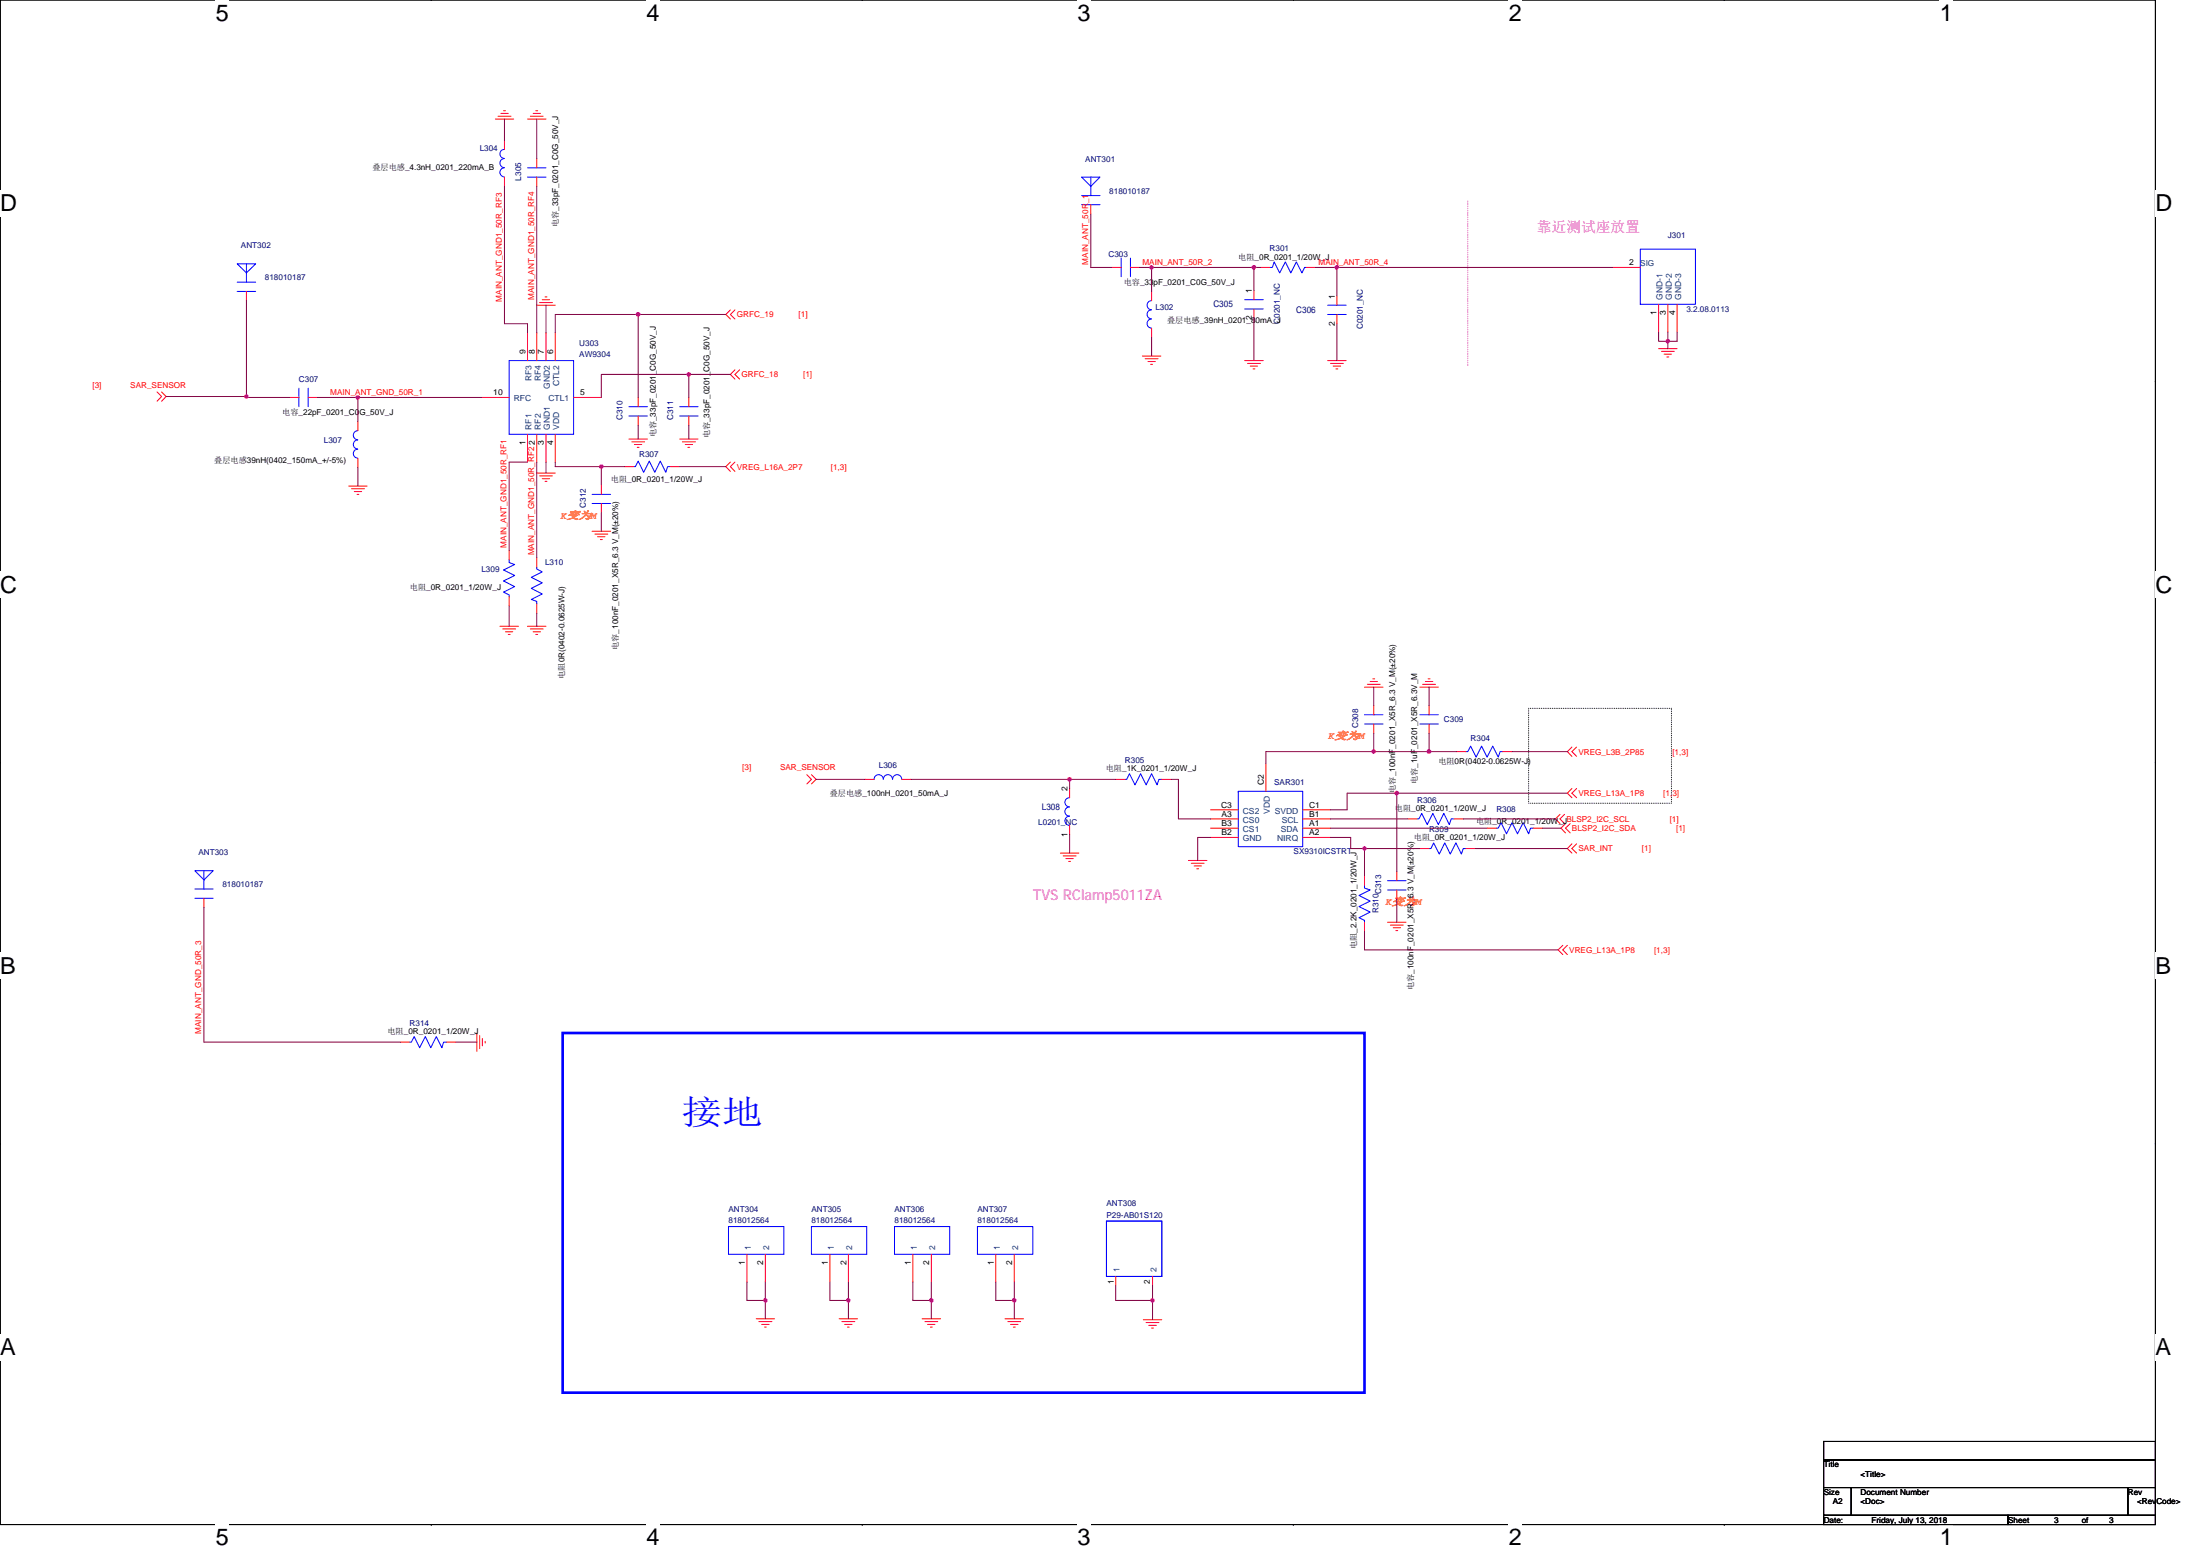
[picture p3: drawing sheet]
<svg xmlns="http://www.w3.org/2000/svg" width="297mm" height="210mm" viewBox="0 0 297 210" stroke-linecap="round" stroke-linejoin="round" font-family="sans-serif">
<path d="M0 0h291v205.7h-291z" fill="none" stroke="#000" stroke-width=".14"/>
<g fill="#fff">
<path d="M29.1 0h1.8v3.5h-1.8z"/>
<path d="M29.1 205.7h1.8v3.6h-1.8z"/>
</g>
<path d="M58.2 0h.1M58.2 205.7h.1" fill="none" stroke="#000" stroke-width=".14"/>
<g fill="#fff">
<path d="M87.3 0h1.8v3.5h-1.8z"/>
<path d="M87.3 205.7h1.8v3.6h-1.8z"/>
</g>
<path d="M116.4 0h.1M116.4 205.7h.1" fill="none" stroke="#000" stroke-width=".14"/>
<g fill="#fff">
<path d="M145.5 0h1.8v3.5h-1.8z"/>
<path d="M145.5 205.7h1.8v3.6h-1.8z"/>
</g>
<path d="M174.6 0h.1M174.6 205.7h.1" fill="none" stroke="#000" stroke-width=".14"/>
<g fill="#fff">
<path d="M203.7 0h1.8v3.5h-1.8z"/>
<path d="M203.7 205.7h1.8v3.6h-1.8z"/>
</g>
<path d="M232.8 0h.1M232.8 205.7h.1" fill="none" stroke="#000" stroke-width=".14"/>
<g fill="#fff">
<path d="M261.9 0h1.7v3.5h-1.7z"/>
<path d="M261.9 205.7h1.7v3.6h-1.7z"/>
<path d="M0 25.7h2.3v3.5h-2.3z"/>
<path d="M291 25.7h2.3v3.5h-2.3z"/>
<path d="M0 77.2h2.3v3.5h-2.3z"/>
<path d="M291 77.2h2.3v3.5h-2.3z"/>
</g>
<path d="M0 51.4h.1M291 51.4h.1" fill="none" stroke="#000" stroke-width=".14"/>
<g fill="#fff">
<path d="M0 128.6h2.1v3.5h-2.1z"/>
<path d="M291 128.6h2.1v3.5h-2.1z"/>
</g>
<path d="M0 102.9h.1M291 102.9h.1" fill="none" stroke="#000" stroke-width=".14"/>
<g fill="#fff">
<path d="M0 180h2.2v3.5h-2.2z"/>
<path d="M291 180h2.1v3.5h-2.1z"/>
</g>
<path d="M206.4 95.6h19.3v12.8h-19.3zM0 154.3h.1M291 154.3h.1M246.2 194.5h44.8v2.5h-44.8zM246.2 197h44.8v3.7h-44.8zM246.2 200.7h3.8v3.8h-3.8zM246.2 204.5h24.9v1.2h-24.9zM250 200.7h37.3v3.8h-37.3zM271.1 204.5h19.9v1.2h-19.9zM287.3 200.7h3.7v3.8h-3.7z" fill="none" stroke="#000" stroke-width=".14"/>
<path d="M198.2 27.1v22.2M198.2 49.3h.1" fill="none" stroke="#f0f" stroke-width=".14"/>
<path d="M76 139.4h108.2v48.5h-108.2z" fill="none" stroke="#00f" stroke-width=".36"/>
<g fill="none" stroke="#f00" stroke-width=".14">
<path d="M66.9 16.1h2.5M67.2 15.7h1.8M67.6 15.3h1M68 14.9h.2M68.1 18.9v1.3M71.2 16.1h2.5M71.6 15.7h1.7M72 15.3h1M72.3 14.9h.3M33.3 39.3v1.3M68.1 23.9v1.2M72.5 21.4v1.2"/>
<path d="M72.5 23.9v1.2M147.3 27.6v1.3M150.1 36.1h1.3M152.6 36.1h1.3M155.5 39.3v1.3M169.3 39.2v1.2M170.2 36.1h1.2M176.4 36.1h1.2M180.5 39.9v1.3M217.7 36.1h3.8M21.2 52.9l.6 .6-.6 .6M21.8 52.9l.6 .6-.6 .6"/>
<path d="M39.1 53.6h1.3M41.6 53.6h1.3M48.3 56.9v1.2M65 53.6h3.7M71.2 58.6v3.8M71.2 44.9v3.8M72.5 58.6v3.8M72.5 44.9v3.8M72.5 41.2h2.5M72.9 40.8h1.7M73.2 40.4h1M73.6 40.1h.2"/>
<path d="M73.7 58.6v3.8M73.7 44.9v3.8M75 58.6v3.8M75 44.9v3.8M77.4 53.6h3.8M84.9 59.2h2.5M85.3 59.6h1.7M85.7 60h1M86.2 53.6v1.3M86.2 56.1v1.3M91.8 59.2h2.5M92.1 59.6h1.8"/>
<path d="M92.5 60h1M93 53.6v1.3M93 56.1v1.3M98.6 41.8l-.6 .6 .6 .7M99.2 41.8l-.6 .6 .6 .7M99.2 49.9l-.6 .6 .6 .7M99.9 49.9l-.7 .6 .7 .7M154.2 48h2.5M154.6 48.4h1.8M155 48.8h1M155.4 49.2h.2M155.5 44.3v1.3"/>
<path d="M168.1 48.7h2.5M168.4 49h1.8M168.8 49.4h1M169.2 49.8h.2M169.3 41.7v1.2M179.3 48.7h2.5M179.6 49h1.8M180 49.4h1M180.4 49.8h.2M180.5 42.4v1.3M223.9 41.1v3.7M223.9 47.1h2.5"/>
<path d="M224.3 47.4h1.8M224.7 47.8h1M225.1 48.2h.2M225.2 41.1v3.7M226.4 41.1v3.7M47.1 65.6h2.5M47.5 66h1.7M47.8 66.3h1M48.2 66.7h.2M48.3 61.8v1.3M68.7 74.3v1.2M72.5 75.3v1.2"/>
<path d="M72.5 63.8h2.5M72.9 64.2h1.7M73.2 64.6h1M73.6 65h.2M79.9 71.7h2.5M80.3 72.1h1.8M80.7 72.4h1M81.1 72.8h.2M81.2 65.5v1.2M81.2 67.9v1.3M84.3 63h1.3M86 60.4h.3"/>
<path d="M90.5 63h1.3M92.9 60.4h.2M98.6 62.4l-.6 .6 .6 .6M99.2 62.4l-.6 .6 .6 .6M67.5 84.5h2.5M67.9 84.9h1.7M68.2 85.3h1M68.6 85.6h.3M68.7 80.5v1.3M71.2 84.5h2.5M71.6 84.9h1.7M72 85.3h1"/>
<path d="M72.3 85.6h.3M72.5 81.5v1.3M184.2 92.7h2.5M184.6 92.4h1.7M185 92h1M185.4 91.6h.2M185.5 95.2v1.3M185.5 97.7v1.3M191.7 92.7h2.5M192.1 92.4h1.7M192.4 92h1.1M192.8 91.6h.3"/>
<path d="M193 95.2v1.3M193 97.7v1.3M108.9 104.5l.7 .7-.7 .6M109.6 104.5l.6 .7-.6 .6M116.8 105.2h1.2M121.8 105.2h1.2M143.2 115.1h2.5M143.5 115.5h1.8M143.9 115.9h1M144.3 116.2h.2M144.4 111.4v1.2M144.4 106.4v1.3"/>
<path d="M150.6 105.2h1.3M156.9 105.2h1.2M160.5 116.1h2.5M160.8 116.5h1.8M161.2 116.9h1M161.6 117.2h.2M163.4 109.3h3.8M163.4 111.8h3.8M163.4 110.5h3.8M163.4 113h3.8M170.9 103.1v3.7M175.9 109.3h3.7"/>
<path d="M175.9 113h3.7M175.9 111.8h3.7M175.9 110.5h3.7M184.2 118.2v1.3M188.6 117.6v1.3M190.1 110.5h1.2M191.7 114.5h1.3M196.3 110.5h1.3M196.7 101.4h1.2M197.9 114.5h1.3M200.8 111.8h1.2M202.9 101.4h1.2"/>
<path d="M207 111.8h1.3M210.6 109.9l-.6 .6 .6 .6M211.2 109.9l-.6 .6 .6 .6M211.4 111.1l-.6 .7 .6 .6M212 111.1l-.6 .7 .6 .6M212.2 100.8l-.6 .6 .6 .7M212.2 106.4l-.6 .6 .6 .7M212.2 113.9l-.6 .6 .6 .6M212.9 100.8l-.7 .6 .7 .7M212.9 106.4l-.7 .6 .7 .7M212.9 113.9l-.7 .6 .7 .6M27.5 121.2v1.3"/>
<path d="M64.4 139.4v2.5M64.8 139.8v1.7M184.2 124.5v1.2M187.3 124.5h2.5M187.7 124.8h1.8M188.1 125.2h1M188.5 125.6h.2M188.6 120.1v1.2M211 127.6l-.6 .6 .6 .6M211.6 127.6l-.6 .6 .6 .6M54.1 140.6h1.2M60.3 140.6h1.2"/>
<path d="M65.1 140.1v1M65.5 140.5v.3M100.9 169.3v3.7M102.1 178h2.5M102.5 178.4h1.7M102.8 178.7h1M103.2 179.1h.3M103.3 169.3v3.7M112.1 169.3v3.7M113.3 178h2.5M113.7 178.4h1.7M114 178.7h1"/>
<path d="M114.4 179.1h.3M114.6 169.3v3.7M123.3 169.3v3.7M124.5 178h2.5M124.9 178.4h1.7M125.2 178.7h1M125.6 179.1h.3M125.7 169.3v3.7M134.4 169.3v3.7M135.7 178h2.5M136.1 178.4h1.7M136.4 178.7h1.1"/>
<path d="M136.8 179.1h.3M136.9 169.3v3.7M150.6 172.3v1.2M154.4 178.1h2.5M154.7 178.5h1.8M155.1 178.9h1M155.5 179.2h.2M155.6 172.3v1.2"/>
</g>
<g fill="none" stroke="#00f" stroke-width=".14">
<path d="M32 35.6h2.5l-1.2 1.2zM32 38.1h2.5M32 39.3h2.5M33.3 39.3h.1M33.3 35.6v1.2M33.3 36.8v1.3M68.1 22.6a.61 .61 0 0 0-.6 .7 .61 .61 0 0 0 .6 .6M68.1 21.4a.61 .61 0 0 0-.6 .6 .61 .61 0 0 0 .6 .6M68.1 20.2a.6 .6 0 0 0-.6 .6 .6 .6 0 0 0 .6 .6M68.1 20.2h.1M68.1 23.9h.1M71.2 22.6h2.5"/>
<path d="M71.2 23.9h2.5M72.5 22.6h.1M72.5 23.9h.1M146 23.9h2.5l-1.2 1.2zM146 26.4h2.5M146 27.6h2.5M147.3 27.6h.1M147.3 23.9v1.2M147.3 25.1v1.3M151.4 36.1h.1M151.4 34.8v2.5M152.6 34.8v2.5"/>
<path d="M152.6 36.1h.1M171.4 36.1h.1M171.4 36.1h.4l.2-.8 .8 1.5 .7-1.5 .8 1.5 .7-1.5 .8 1.5 .3-.7h.3M176.4 36.1h.1M221.5 36.1h.1M221.5 33.6h7.4v7.5h-7.4zM223.9 38.6h.1M226.4 38.6h.1M40.4 52.4v2.5M40.4 53.6h.1M41.6 53.6h.1M41.6 52.4v2.5"/>
<path d="M48.3 59.4a.61 .61 0 0 0-.6 .6 .61 .61 0 0 0 .6 .6M48.3 58.1a.61 .61 0 0 0-.6 .6 .61 .61 0 0 0 .6 .7M48.3 58.1h.1M68.7 48.7h8.7v9.9h-8.7zM84.9 54.9h2.5M84.9 56.1h2.5M86.2 54.9h.1M86.2 56.1h.1M91.8 54.9h2.5M91.8 56.1h2.5M93 54.9h.1M93 56.1h.1"/>
<path d="M155.5 41.8a.61 .61 0 0 0-.6 .6 .61 .61 0 0 0 .6 .7 .61 .61 0 0 0-.6 .6 .61 .61 0 0 0 .6 .6M155.5 40.6a.61 .61 0 0 0-.6 .6 .61 .61 0 0 0 .6 .6M155.5 40.6h.1M155.5 44.3h.1M168.1 40.4h2.5M168.1 41.7h2.5M169.3 40.4h.1M169.3 41.7h.1M179.3 41.2h2.5M179.3 42.4h2.5M180.5 41.2h.1M180.5 42.4h.1"/>
<path d="M48.3 60.6a.6 .6 0 0 0-.6 .6 .6 .6 0 0 0 .6 .6M48.3 61.8h.1M68.7 75.5h.1M68.7 75.5v.4l.8 .3-1.5 .7 1.5 .8-1.5 .7 1.5 .8-1.5 .7 .7 .4v.2M72.5 76.5h.1M72.5 76.5v.3l.7 .4-1.5 .7 1.5 .8-1.5 .7 1.5 .8-1.5 .7 .8 .3v.3M79.9 66.7h2.5M79.9 67.9h2.5M81.2 66.7h.1M81.2 67.9h.1M85.6 63h.1M85.6 63h.2l.4-.8 .7 1.5 .8-1.5 .7 1.5 .8-1.5 .7 1.5 .2-.7h.4"/>
<path d="M90.5 63h.1M68.7 80.5h.1M72.5 81.5h.1M184.2 96.5h2.5M184.2 97.7h2.5M185.5 96.5h.1M185.5 97.7h.1M191.7 96.5h2.5M191.7 97.7h2.5M193 96.5h.1M193 97.7h.1M26.3 117.5h2.5l-1.3 1.2z"/>
<path d="M26.3 120h2.5M27.5 117.5v1.2M27.5 118.7v1.3M118 105.2h.1M118 105.2a.61 .61 0 0 1 .6-.7 .61 .61 0 0 1 .6 .7 .62 .62 0 0 1 .7-.7 .62 .62 0 0 1 .6 .7 .62 .62 0 0 1 .6-.7 .62 .62 0 0 1 .6 .7M121.8 105.2h.1M144.4 107.7a.62 .62 0 0 0-.6 .6 .62 .62 0 0 0 .6 .6 .62 .62 0 0 0-.6 .6 .62 .62 0 0 0 .6 .7 .61 .61 0 0 0-.6 .6 .61 .61 0 0 0 .6 .6M144.4 107.7h.1M144.4 111.4h.1M151.9 105.2h.1M151.9 105.2h.2l.4-.8 .7 1.5 .8-1.5 .7 1.5 .8-1.5 .7 1.5 .3-.7h.4M156.9 105.2h.1"/>
<path d="M167.2 106.8h8.7v7.5h-8.7zM167.2 106.8h.1M184.2 119.5h.1M184.2 119.5v.3l.8 .3-1.5 .7 1.5 .8-1.5 .7 1.5 .8-1.5 .7 .7 .4v.3M187.3 118.9h2.5M188.6 118.9h.1M191.3 110.5h.3l.4-.7 .7 1.5 .8-1.5 .7 1.5 .7-1.5 .8 1.5 .2-.8h.4M191.3 110.5h.1M193 114.5h.2l.4-.8 .7 1.6 .8-1.6 .7 1.6 .8-1.6 .7 1.6 .3-.8h.3M193 114.5h.1M196.3 110.5h.1M197.9 101.4h.3l.4-.7 .7 1.5 .7-1.5 .8 1.5 .7-1.5 .8 1.5 .2-.8h.4"/>
<path d="M197.9 114.5h.1M197.9 101.4h.1M202 111.8h.3l.4-.8 .7 1.5 .7-1.5 .8 1.5 .8-1.5 .7 1.5 .2-.7h.4M202 111.8h.1M202.9 101.4h.1M207 111.8h.1M26.3 121.2h2.5M27.5 121.2h.1M184.2 124.5h.1M187.3 120.1h2.5M188.6 120.1h.1M55.3 140.6h.1"/>
<path d="M55.3 140.6h.2l.4-.7 .8 1.5 .7-1.5 .8 1.5 .7-1.5 .8 1.5 .2-.8h.4M60.3 140.6h.1M98.4 165.5h7.4v3.8h-7.4zM109.6 165.5h7.4v3.8h-7.4zM120.8 165.5h7.4v3.8h-7.4zM132 165.5h7.4v3.8h-7.4zM149.4 164.8h7.5v7.5h-7.5zM150.6 172.3h.1M155.6 172.3h.1"/>
</g>
<g fill="none" stroke="#800040" stroke-width=".14">
<path d="M68.1 16.1v2.8M72.5 16.1v5.3M68.1 25.1v18.6h3.1v1.2M72.5 25.1v19.8M147.3 28.9v7.2h2.8M153.9 36.1h1.6M155.5 36.1h13.8M155.5 36.1v3.2M169.3 36.1h.9M169.3 36.1v3.1M177.6 36.1h2.9M180.5 36.1h37.2"/>
<path d="M180.5 36.1v3.8M22.4 53.5h10.9M33.3 53.5v.1h5.8M33.3 40.6v12.9M42.9 53.6h5.4M48.3 53.6h16.7M48.3 53.6v3.3M73.7 41.2v3.7M86.2 42.4v11.2M86.2 42.4h11.8M86.2 42.4h-11.2v2.5M86.2 57.4v1.8"/>
<path d="M93 50.5h5.6M93 50.5h-11.8v3.1M93 57.4v1.8M93 50.5v3.1M155.5 45.6v2.4M169.3 42.9v5.8M180.5 43.7v5M223.9 44.8v1.3h1.3v1M225.2 44.8v1.3h1.2v-1.3M48.3 63.1v2.5M71.2 62.4h-2.5v11.9M72.5 62.4v12.9"/>
<path d="M73.7 62.4v1.4M75 62.4v.6h6.2M81.2 63h3.1M81.2 69.2v2.5M81.2 63v2.5M91.8 63h6.2M68.7 81.8v2.7M72.5 82.8v1.7M185.5 99v2.4M185.5 92.7v2.5M193 99v2.4M193 92.7v2.5"/>
<path d="M110.2 105.2h6.6M123 105.2h21.4M144.4 112.6v2.5M150.6 105.2h-6.2v1.2M158.1 105.2h1v5.3h4.3M163.4 113h-1.7v3.1M179.6 113h2.8v1.5h1.8M179.6 111.8h21.2M179.6 110.5h10.5M184.2 114.5v3.7M184.2 114.5h7.5M185.5 101.4h7.5"/>
<path d="M185.5 101.4h-14.6v1.7M188.6 107h23M188.6 107h-6.7v2.3h-2.3M188.6 107v10.6M193 101.4h3.7M197.6 110.5h12.4M199.2 114.5h12.4M204.1 101.4h7.5M208.3 111.8h2.5M27.5 122.5v18.1h26.6M184.2 125.7v2.5h26.2M188.6 121.3v3.2"/>
<path d="M61.5 140.6h2.9M100.9 173v2.5h2.4M103.3 175.5v2.5M103.3 173v2.5M112.1 173v2.5h2.5M114.6 175.5v2.5M114.6 173v2.5M123.3 173v2.5h2.4M125.7 175.5v2.5M125.7 173v2.5M134.4 173v2.5h2.5M136.9 173v2.5"/>
<path d="M136.9 175.5v2.5M150.6 173.5v2h5M155.6 175.5v2.6M155.6 173.5v2"/>
</g>
<g fill="#f0f" stroke="#f0f" stroke-width=".14">
<circle cx="185.5" cy="101.4" r=".24"/>
<circle cx="192.9" cy="101.4" r=".24"/>
<circle cx="184.2" cy="114.5" r=".23"/>
<circle cx="188.6" cy="107" r=".24"/>
<circle cx="180.5" cy="36.1" r=".24"/>
<circle cx="33.3" cy="53.5" r=".24"/>
<circle cx="86.2" cy="42.4" r=".24"/>
<circle cx="81.2" cy="63" r=".24"/>
<circle cx="93" cy="50.5" r=".23"/>
<circle cx="169.3" cy="36.1" r=".24"/>
<circle cx="48.3" cy="53.6" r=".23"/>
<circle cx="155.5" cy="36.1" r=".24"/>
<circle cx="225.2" cy="46" r=".24"/>
<circle cx="144.4" cy="105.2" r=".24"/>
<circle cx="103.3" cy="175.5" r=".24"/>
<circle cx="114.5" cy="175.5" r=".24"/>
<circle cx="125.7" cy="175.5" r=".24"/>
<circle cx="136.9" cy="175.5" r=".24"/>
<circle cx="155.6" cy="175.5" r=".24"/>
</g>
<text font-size="4.6" fill="#00f" x="92" y="151.6">接地</text>
<g font-size="3.2">
<text x="29.1" y="2.8">5</text>
<text x="87.3" y="2.8">4</text>
<text x="145.5" y="2.8">3</text>
<text x="203.7" y="2.8">2</text>
<text x="261.9" y="2.8">1</text>
<text x="0" y="28.5">D</text>
<text x="291" y="28.5">D</text>
<text x="0" y="80">C</text>
<text x="291" y="80">C</text>
<text x="0" y="131.4">B</text>
<text x="291" y="131.4">B</text>
<text x="0" y="182.8">A</text>
<text x="291" y="182.8">A</text>
<text x="29.1" y="208.6">5</text>
<text x="87.3" y="208.6">4</text>
<text x="145.5" y="208.6">3</text>
<text x="203.7" y="208.6">2</text>
<text x="261.9" y="208.6">1</text>
</g>
<g font-size="2" fill="#f0f">
<text x="207.5" y="31.2">靠近测试座放置</text>
<text x="139.4" y="121.5">TVS RClamp5011ZA</text>
</g>
<g font-size="1.4" fill="#ff8000">
<text x="75.7" y="70">K变为M</text>
<text x="179.4" y="99.7">K变为M</text>
<text x="187.1" y="122.1">K变为M</text>
</g>
<g font-size="1.2" fill="#000080">
<text x="163.8" y="41.4">C305</text>
<text x="175" y="42.2">C306</text>
<text x="140.7" y="109.3">L308</text>
</g>
<g font-size="1.1">
<text x="50.3" y="22.9">叠层电感_4.3nH_0201_220mA_B</text>
<text x="75.3" y="30.6" transform="rotate(-90 75.3 30.6)">电容_33pF_0201_C0G_50V_J</text>
<text x="167.2" y="35.1">电阻_0R_0201_1/20W_J</text>
<text x="220" y="35.8">2</text>
<text x="151.7" y="38.5">电容_33pF_0201_C0G_50V_J</text>
<text x="169" y="39.6" transform="rotate(-90 169 39.6)">1</text>
<text x="180.2" y="40.3" transform="rotate(-90 180.2 40.3)">1</text>
<text x="70.9" y="47.8" transform="rotate(-90 70.9 47.8)">9</text>
<text x="72.2" y="47.8" transform="rotate(-90 72.2 47.8)">8</text>
<text x="73.4" y="47.8" transform="rotate(-90 73.4 47.8)">7</text>
<text x="74.7" y="47.8" transform="rotate(-90 74.7 47.8)">6</text>
<text x="157.6" y="43.6">叠层电感_39nH_0201_80mA_J</text>
<text x="169" y="43.2" transform="rotate(-90 169 43.2)">2</text>
<text x="180.2" y="43.9" transform="rotate(-90 180.2 43.9)">2</text>
<text x="223.7" y="42.6" transform="rotate(-90 223.7 42.6)">1</text>
<text x="224.9" y="42.6" transform="rotate(-90 224.9 42.6)">3</text>
<text x="226.2" y="42.6" transform="rotate(-90 226.2 42.6)">4</text>
<text x="66.6" y="53.4">10</text>
<text x="78.3" y="53.4">5</text>
<text x="38.1" y="56">电容_22pF_0201_C0G_50V_J</text>
<text x="88.6" y="59" transform="rotate(-90 88.6 59)">电容_33pF_0201_C0G_50V_J</text>
<text x="95.8" y="59.2" transform="rotate(-90 95.8 59.2)">电容_33pF_0201_C0G_50V_J</text>
<text x="28.9" y="62.5">叠层电感39nH(0402_150mA_+/-5%)</text>
<text x="70.9" y="60.1" transform="rotate(-90 70.9 60.1)">1</text>
<text x="73.4" y="60.1" transform="rotate(-90 73.4 60.1)">3</text>
<text x="74.7" y="60.1" transform="rotate(-90 74.7 60.1)">4</text>
<text x="82.5" y="65">电阻_0R_0201_1/20W_J</text>
<text x="55.3" y="79.7">电阻_0R_0201_1/20W_J</text>
<text x="83.5" y="87.7" transform="rotate(-90 83.5 87.7)">电容_100nF_0201_X5R_6.3 V_M(±20%)</text>
<text x="76.2" y="91.6" transform="rotate(-90 76.2 91.6)">电阻0R(0402-0.0625W-J)</text>
<text x="112" y="107.4">叠层电感_100nH_0201_50mA_J</text>
<text x="144.1" y="106.8" transform="rotate(-90 144.1 106.8)">2</text>
<text x="149.3" y="104.1">电阻_1K_0201_1/20W_J</text>
<text x="170.6" y="105.9" transform="rotate(-90 170.6 105.9)">C2</text>
<text x="188.4" y="107" transform="rotate(-90 188.4 107)">电容_100nF_0201_X5R_6.3 V_M(±20%)</text>
<text x="191.4" y="105.8" transform="rotate(-90 191.4 105.8)">电容_1uF_0201_X5R_6.3V_M</text>
<text x="194.2" y="103.1">电阻0R(0402-0.0625W-J)</text>
<text x="144.1" y="112.9" transform="rotate(-90 144.1 112.9)">1</text>
<text x="164.9" y="109">C3</text>
<text x="164.9" y="111.5">B3</text>
<text x="164.9" y="110.2">A3</text>
<text x="164.9" y="112.7">B2</text>
<text x="176.8" y="110.2">B1</text>
<text x="176.8" y="112.7">A2</text>
<text x="176.8" y="111.5">A1</text>
<text x="176.8" y="109">C1</text>
<text x="188.3" y="109.4">电阻_0R_0201_1/20W_J</text>
<text x="190.9" y="113.4">电阻_0R_0201_1/20W_J</text>
<text x="199.3" y="111.2">电阻_0R_0201_1/20W_JBLSP2_I2C_SCL</text>
<text x="183.1" y="128.1" transform="rotate(-90 183.1 128.1)">电阻_2.2K_0201_1/20W_J</text>
<text x="190.9" y="133.6" transform="rotate(-90 190.9 133.6)">电容_100nF_0201_X5R_6.3 V_M(±20%)</text>
<text x="52.3" y="139.5">电阻_0R_0201_1/20W_J</text>
<text x="100.6" y="170.8" transform="rotate(-90 100.6 170.8)">1</text>
<text x="103.1" y="170.8" transform="rotate(-90 103.1 170.8)">2</text>
<text x="111.8" y="170.8" transform="rotate(-90 111.8 170.8)">1</text>
<text x="114.3" y="170.8" transform="rotate(-90 114.3 170.8)">2</text>
<text x="123" y="170.8" transform="rotate(-90 123 170.8)">1</text>
<text x="125.5" y="170.8" transform="rotate(-90 125.5 170.8)">2</text>
<text x="134.2" y="170.8" transform="rotate(-90 134.2 170.8)">1</text>
<text x="136.7" y="170.8" transform="rotate(-90 136.7 170.8)">2</text>
<text x="150.4" y="173.2" transform="rotate(-90 150.4 173.2)">1</text>
<text x="155.3" y="173.2" transform="rotate(-90 155.3 173.2)">2</text>
<text x="246.2" y="198">Title</text>
<text x="246.2" y="201.8">Size</text>
<text x="247.5" y="203">A2</text>
<text x="251.2" y="201.8">Document Number</text>
<text x="251.2" y="203">&lt;Doc&gt;</text>
<text x="251.2" y="199.3">&lt;Title&gt;</text>
<text x="287.3" y="201.8">Rev</text>
<text x="288.5" y="203">&lt;RevCode&gt;</text>
<text x="246.2" y="205.5">Date:</text>
<text x="252.7" y="205.5">Friday, July 13, 2018</text>
<text x="271.1" y="205.5">Sheet</text>
<text x="277.3" y="205.5">3</text>
<text x="281.1" y="205.5">of</text>
<text x="284.8" y="205.5">3</text>
</g>
<g font-size="1.1" fill="#000080">
<text x="64.8" y="20.4">L304</text>
<text x="146.5" y="21.8">ANT301</text>
<text x="70.4" y="24.4" transform="rotate(-90 70.4 24.4)">L305</text>
<text x="149.8" y="26.2">818010187</text>
<text x="32.5" y="33.5">ANT302</text>
<text x="149.7" y="34.6">C303</text>
<text x="171.4" y="33.9">R301</text>
<text x="225.2" y="32.1">J301</text>
<text x="35.8" y="37.8">818010187</text>
<text x="156" y="41.8">L302</text>
<text x="78.2" y="46.7">U303</text>
<text x="172.8" y="43.7" transform="rotate(-90 172.8 43.7)">C0201_NC</text>
<text x="184" y="44.4" transform="rotate(-90 184 44.4)">C0201_NC</text>
<text x="227.7" y="42.1">3.2.08.0113</text>
<text x="40.4" y="51.5">C307</text>
<text x="78.2" y="48.2">AW9304</text>
<text x="43.7" y="59.8">L307</text>
<text x="84.1" y="56.7" transform="rotate(-90 84.1 56.7)">C310</text>
<text x="90.9" y="56.7" transform="rotate(-90 90.9 56.7)">C311</text>
<text x="86.3" y="61.6">R307</text>
<text x="79.1" y="68.5" transform="rotate(-90 79.1 68.5)">C312</text>
<text x="65" y="77.2">L309</text>
<text x="73.6" y="76.3">L310</text>
<text x="183.4" y="98.3" transform="rotate(-90 183.4 98.3)">C308</text>
<text x="195" y="97.5">C309</text>
<text x="198.6" y="100">R304</text>
<text x="118.7" y="103.7">L306</text>
<text x="151.9" y="103">R305</text>
<text x="172" y="105.9">SAR301</text>
<text x="140.2" y="111.3">L0201_NC</text>
<text x="191.3" y="108.3">R306</text>
<text x="193" y="112.3">R309</text>
<text x="202" y="109.5">R308</text>
<text x="26.8" y="115.4">ANT303</text>
<text x="30" y="119.8">818010187</text>
<text x="174.7" y="115.3">SX9310ICSTRT</text>
<text x="186.1" y="123.2" transform="rotate(-90 186.1 123.2)">R310</text>
<text x="186.5" y="120.7" transform="rotate(-90 186.5 120.7)">C313</text>
<text x="55.3" y="138.4">R314</text>
<text x="98.4" y="163.6">ANT304</text>
<text x="98.4" y="165.1">818012564</text>
<text x="109.6" y="163.6">ANT305</text>
<text x="109.6" y="165.1">818012564</text>
<text x="120.8" y="163.6">ANT306</text>
<text x="120.8" y="165.1">818012564</text>
<text x="132" y="163.6">ANT307</text>
<text x="132" y="165.1">818012564</text>
<text x="149.4" y="162.8">ANT308</text>
<text x="149.4" y="164.3">P29-AB01S120</text>
</g>
<g font-size="1.1" fill="#f00">
<text x="146.9" y="35.7" transform="rotate(-90 146.9 35.7)">MAIN_ANT_50R_1</text>
<text x="154.3" y="35.7">MAIN_ANT_50R_2</text>
<text x="178" y="35.7">MAIN_ANT_50R_4</text>
<text x="67.8" y="40.7" transform="rotate(-90 67.8 40.7)">MAIN_ANT_GND1_50R_RF3</text>
<text x="72.1" y="40.4" transform="rotate(-90 72.1 40.4)">MAIN_ANT_GND1_50R_RF4</text>
<text x="99.5" y="42.8">GRFC_19</text>
<text x="107.8" y="42.8">[1]</text>
<text x="12.5" y="52.3">[3]</text>
<text x="17.6" y="52.3">SAR_SENSOR</text>
<text x="44.6" y="53.3">MAIN_ANT_GND_50R_1</text>
<text x="100.1" y="50.9">GRFC_18</text>
<text x="108.4" y="50.9">[1]</text>
<text x="99.5" y="63.4">VREG_L16A_2P7</text>
<text x="112.2" y="63.4">[1,3]</text>
<text x="68.4" y="73.9" transform="rotate(-90 68.4 73.9)">MAIN_ANT_GND1_50R_RF1</text>
<text x="72.1" y="74.9" transform="rotate(-90 72.1 74.9)">MAIN_ANT_GND1_50R_RF22</text>
<text x="213.1" y="101.8">VREG_L3B_2P85</text>
<text x="225.8" y="101.8">[1,3]</text>
<text x="100.2" y="103.9">[3]</text>
<text x="105.3" y="103.9">SAR_SENSOR</text>
<text x="213.1" y="107.4">VREG_L13A_1P8</text>
<text x="224.6" y="107.4">[1,3]</text>
<text x="212.2" y="112.2">BLSP2_I2C_SDA</text>
<text x="225.4" y="110.9">[1]</text>
<text x="226.3" y="112.2">[1]</text>
<text x="213.1" y="114.9">SAR_INT</text>
<text x="221.7" y="114.9">[1]</text>
<text x="211.9" y="128.6">VREG_L13A_1P8</text>
<text x="223.3" y="128.6">[1,3]</text>
<text x="27.2" y="139.5" transform="rotate(-90 27.2 139.5)">MAIN_ANT_GND_50R_3</text>
</g>
<g font-size="1.1" fill="#004080">
<text x="221.5" y="35.9">SIG</text>
<text x="224.5" y="40.4" transform="rotate(-90 224.5 40.4)">GND-1</text>
<text x="225.7" y="40.4" transform="rotate(-90 225.7 40.4)">GND-2</text>
<text x="227" y="40.4" transform="rotate(-90 227 40.4)">GND-3</text>
<text x="71.8" y="51.4" transform="rotate(-90 71.8 51.4)">RF3</text>
<text x="73" y="51.4" transform="rotate(-90 73 51.4)">RF4</text>
<text x="74.2" y="52.5" transform="rotate(-90 74.2 52.5)">GND2</text>
<text x="75.5" y="52.1" transform="rotate(-90 75.5 52.1)">CTL2</text>
<text x="69.4" y="54.1">RFC</text>
<text x="71.8" y="58" transform="rotate(-90 71.8 58)">RF1</text>
<text x="73" y="58" transform="rotate(-90 73 58)">RF2</text>
<text x="74" y="54.1">CTL1</text>
<text x="74.2" y="58" transform="rotate(-90 74.2 58)">GND1</text>
<text x="75.5" y="58" transform="rotate(-90 75.5 58)">VDD</text>
<text x="167.8" y="109.8">CS2</text>
<text x="167.8" y="112.3">CS1</text>
<text x="167.8" y="111">CS0</text>
<text x="167.8" y="113.5">GND</text>
<text x="171.4" y="109.8" transform="rotate(-90 171.4 109.8)">VDD</text>
<text x="172.1" y="109.8">SVDD</text>
<text x="172.4" y="113.5">NIRQ</text>
<text x="172.9" y="112.3">SDA</text>
<text x="173.1" y="111">SCL</text>
<text x="101.4" y="168.7" transform="rotate(-90 101.4 168.7)">1</text>
<text x="103.9" y="168.7" transform="rotate(-90 103.9 168.7)">2</text>
<text x="112.6" y="168.7" transform="rotate(-90 112.6 168.7)">1</text>
<text x="115.1" y="168.7" transform="rotate(-90 115.1 168.7)">2</text>
<text x="123.8" y="168.7" transform="rotate(-90 123.8 168.7)">1</text>
<text x="126.3" y="168.7" transform="rotate(-90 126.3 168.7)">2</text>
<text x="135" y="168.7" transform="rotate(-90 135 168.7)">1</text>
<text x="137.5" y="168.7" transform="rotate(-90 137.5 168.7)">2</text>
<text x="151.2" y="171.6" transform="rotate(-90 151.2 171.6)">1</text>
<text x="156.1" y="171.6" transform="rotate(-90 156.1 171.6)">2</text>
</g>
</svg>
